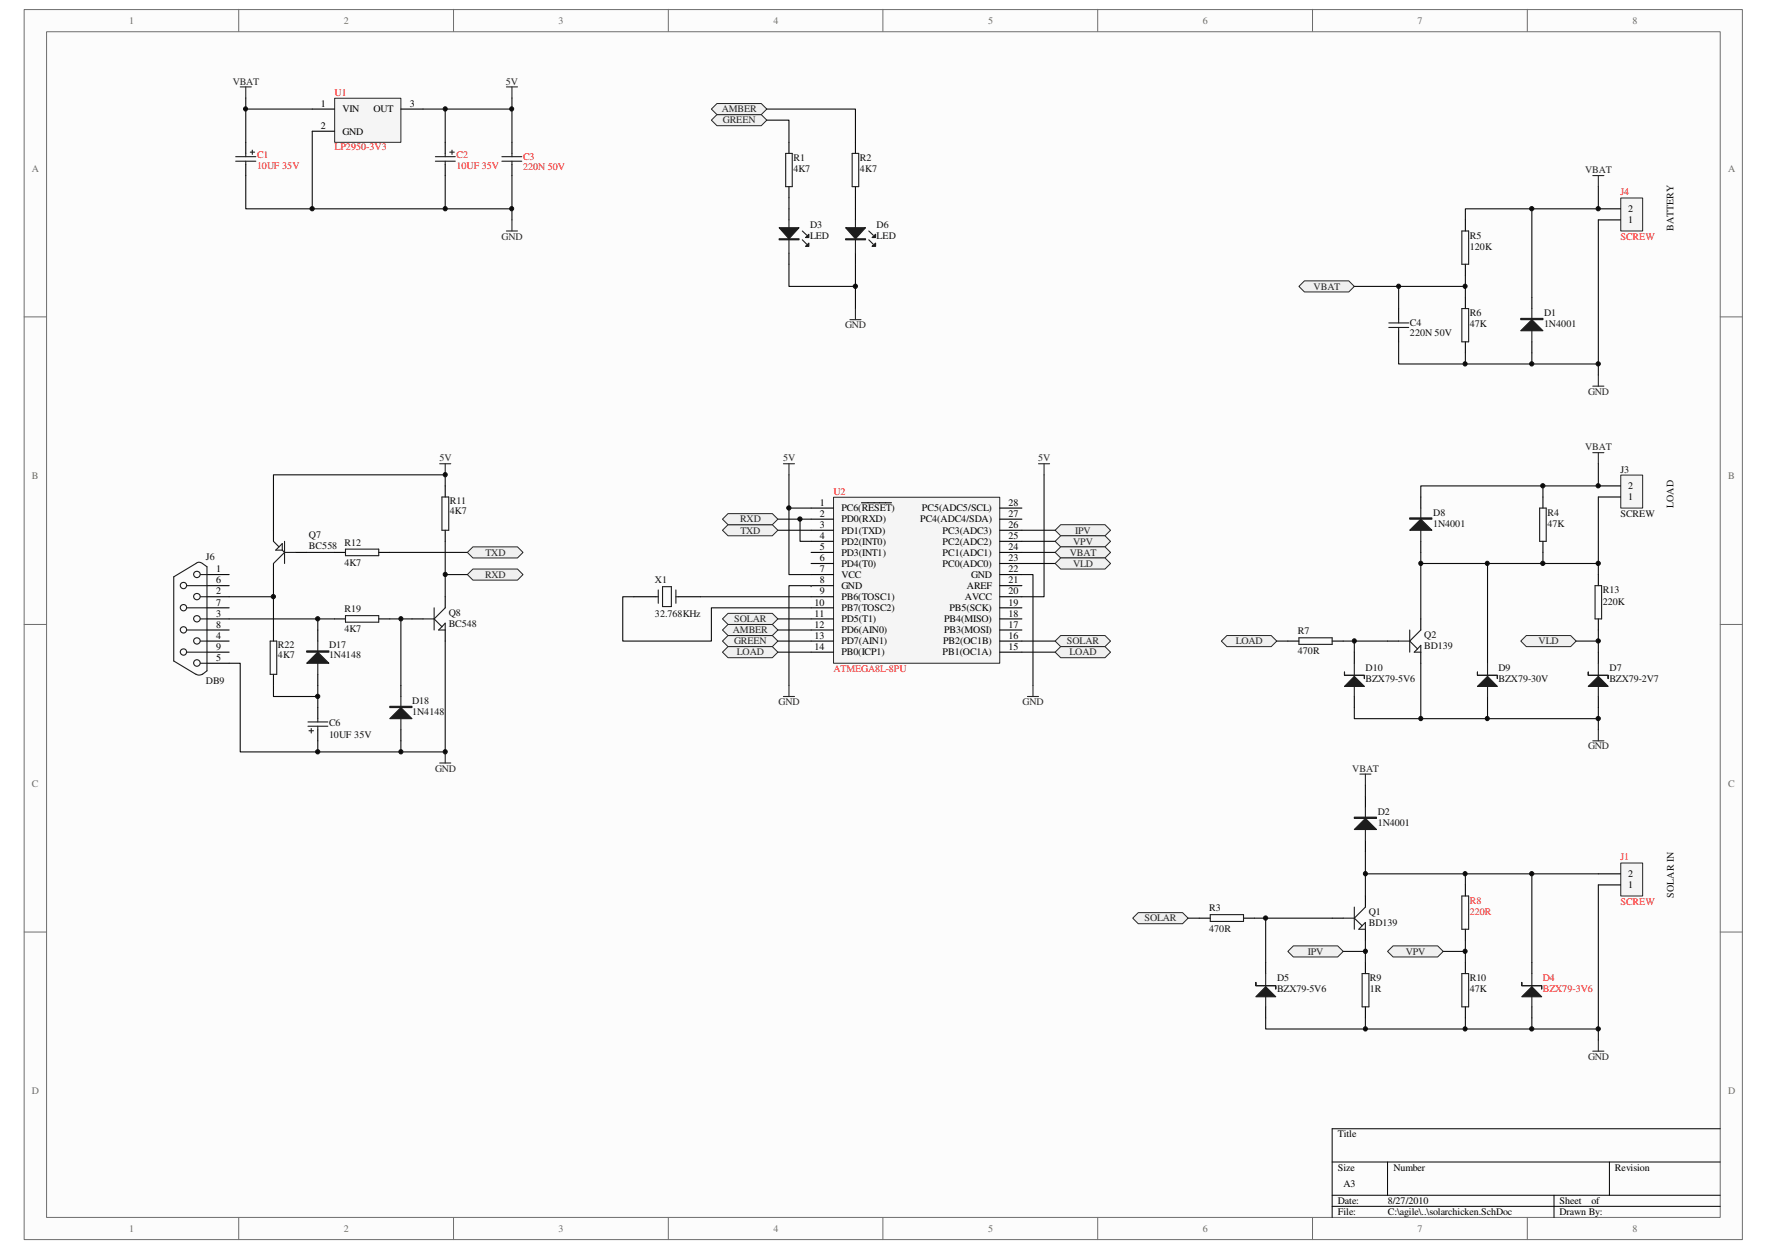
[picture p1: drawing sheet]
<svg xmlns="http://www.w3.org/2000/svg" width="297mm" height="210mm" viewBox="0 0 297 210" stroke-linecap="round" stroke-linejoin="round" font-family="sans-serif">
<path d="M4.1 1.7h288.8v206.6h-288.8z" fill="#fcfcfc"/>
<path d="M4.1 1.6h288.8v206.7h-288.8z" fill="none" stroke="#6e6e6e" stroke-width=".17"/>
<path d="M7.9 5.4h281.3v199.2h-281.3z" fill="#fcfcfc"/>
<g fill="none" stroke="#6e6e6e" stroke-width=".17">
<path d="M7.8 5.3h281.4v199.3h-281.4zM40.1 1.6v3.7M76.2 1.6v3.7M112.3 1.6v3.7M148.4 1.6v3.7M184.5 1.6v3.7M220.6 1.6v3.7M256.7 1.6v3.7M4.1 53.3h3.7M289.2 53.3h3.7M4.1 104.9h3.7M289.2 104.9h3.7"/>
<path d="M4.1 156.6h3.7M289.2 156.6h3.7M40.1 204.6v3.7M76.2 204.6v3.7M112.3 204.6v3.7M148.4 204.6v3.7M184.5 204.6v3.7M220.6 204.6v3.7M256.7 204.6v3.7"/>
</g>
<path d="M223.9 195.3h65.3M233.3 195.3v5.6M270.5 195.3v5.6M289.2 189.7h-65.3v14.9M223.9 200.9h65.3M223.9 202.7h65.3M261.2 200.9v3.7" fill="none" stroke="#000" stroke-width=".17"/>
<path d="M272.5 145.1h3.6v5.5h-3.6z" fill="#f5f5f5"/>
<path d="M272.5 145h3.6v5.6h-3.6z" fill="none" stroke="#262626" stroke-width=".17"/>
<path d="M268.7 148.7h3.7M268.7 146.9h3.7" fill="none" stroke="#000" stroke-width=".19"/>
<path d="M52.5 18.3h-11.2v5.6" fill="none" stroke="#0e0e0e" stroke-width=".19"/>
<path d="M85.1 14.6h1.9M86.1 14.6v1.9" fill="none" stroke="#262626" stroke-width=".19"/>
<path d="M56.3 16.6h11.1v7.3h-11.1z" fill="#f5f5f5"/>
<path d="M56.3 16.5h11.1v7.4h-11.1z" fill="none" stroke="#262626" stroke-width=".17"/>
<path d="M52.5 18.3h3.7M67.4 18.3h3.7M52.5 22.1h3.7M86.1 23.9v1.9M86.1 27.6v1.9M106.5 100.3h3.8M114 100.3h3.7" fill="none" stroke="#000" stroke-width=".19"/>
<path d="M84.4 27.1h3.3M84.4 26.3h3.3M86.1 25.8v.5M86.1 27.1v.5M110.7 99.1v2.3M111.4 98.6h1.5v3.3h-1.5zM113.6 99.1v2.3M110.3 100.3h.4M113.6 100.3h.4" fill="none" stroke="#1c1c1c" stroke-width=".19"/>
<path d="M140.2 83.6h27.9v27.9h-27.9z" fill="#f5f5f5"/>
<path d="M140.1 83.6h28v27.9h-28z" fill="none" stroke="#262626" stroke-width=".17"/>
<g fill="none" stroke="#000" stroke-width=".19">
<path d="M136.4 96.6h3.7M136.4 98.4h3.7M136.4 94.7h3.7M136.4 92.8h3.7M136.4 85.4h3.7M136.4 91h3.7M136.4 89.1h3.7M136.4 87.2h3.7M144.8 84.5h5.1M168.1 96.6h3.7M168.1 98.4h3.7M168.1 94.7h3.7"/>
<path d="M168.1 92.8h3.7M168.1 85.4h3.7M168.1 91h3.7M168.1 89.1h3.7M168.1 87.2h3.7M136.4 102.1h3.7M136.4 109.6h3.7M136.4 107.7h3.7M136.4 105.9h3.7M136.4 104h3.7M136.4 100.3h3.7M168.1 102.1h3.7"/>
<path d="M168.1 109.6h3.7M168.1 107.7h3.7M168.1 105.9h3.7M168.1 104h3.7M168.1 100.3h3.7M229.5 133.8v1.9M229.5 141.3v1.8"/>
</g>
<g fill="none" stroke="#0e0e0e" stroke-width=".19">
<path d="M71.1 18.3h15v5.6M74.8 18.3v5.6M41.3 29.5v5.6h44.8v-5.6M52.5 22.1v13M74.8 29.5v5.6M132.6 79.8v16.8h3.8M175.5 79.8v20.5h-3.7M130.8 89.1h5.6M130.8 87.2h5.6M136.4 98.4h-3.8v16.8M171.8 96.6h1.8v18.6M171.8 94.7h5.6"/>
<path d="M171.8 92.8h5.6M117.7 100.3h18.7M171.8 107.7h5.6M171.8 109.6h5.6"/>
</g>
<path d="M85.1 38.8h1.9M86.1 37v1.8M174.6 77.9h1.8M175.5 77.9v1.9M131.7 117.1h1.9M132.6 115.2v1.9M172.7 117.1h1.9M173.6 115.2v1.9M228.6 130.1h1.9M229.5 130.1v1.9" fill="none" stroke="#262626" stroke-width=".19"/>
<path d="M136.4 98.4h.1" fill="none" stroke="#4c4c4c" stroke-width=".17"/>
<path d="M229.5 135.7v5.6" fill="none" stroke="#1c1c1c" stroke-width=".19"/>
<path d="M227.7 137.3h3.7v.2h-3.7z" fill-rule="evenodd" fill="#1c1c1c" stroke="#1c1c1c" stroke-width=".19"/>
<path d="M229.5 137.5l1.9 1.9h-3.7z" fill="#1c1c1c"/>
<path d="M229.5 137.5l1.9 1.9h-3.7zM203.5 153.7h5.5v1.2h-5.5z" fill="none" stroke="#1c1c1c" stroke-width=".19"/>
<path d="M201.6 154.3h1.9M209 154.3h1.9" fill="none" stroke="#000" stroke-width=".19"/>
<path d="M190.4 154.3l.9-.9h7.5l.9 .9-.9 .9h-7.5z" fill-rule="evenodd" fill="#f0f0f0"/>
<path d="M190.4 154.3l.9-.9h7.5l.9 .9-.9 .9h-7.5z" fill="none" stroke="#262626" stroke-width=".17"/>
<path d="M199.7 154.3h1.9" fill="none" stroke="#0e0e0e" stroke-width=".19"/>
<path d="M177.4 107.7l.9-.9h7.5l.9 .9-.9 1h-7.5z" fill-rule="evenodd" fill="#f0f0f0"/>
<path d="M177.4 107.7l.9-.9h7.5l.9 .9-.9 1h-7.5z" fill="none" stroke="#262626" stroke-width=".17"/>
<path d="M272.5 33.3h3.6v5.5h-3.6z" fill="#f5f5f5"/>
<path d="M272.5 33.3h3.6v5.5h-3.6z" fill="none" stroke="#262626" stroke-width=".17"/>
<path d="M268.7 37h3.7M268.7 35.1h3.7M212.8 161.8v1.8M212.8 169.2v1.9" fill="none" stroke="#000" stroke-width=".19"/>
<path d="M212.8 163.6v5.6" fill="none" stroke="#1c1c1c" stroke-width=".19"/>
<path d="M211.1 165.1v.5h3.4v.6v-.6h-3.4z" fill-rule="evenodd" fill="#1c1c1c"/>
<path d="M211.1 165.1v.5h3.4v.6v-.6h-3.4z" fill="none" stroke="#1c1c1c" stroke-width=".19"/>
<path d="M212.8 165.8l1.7 1.7h-3.4z" fill="#1c1c1c"/>
<path d="M58.1 92.3h5.6v1.1h-5.6zM74.3 83.5h1.1v5.6h-1.1zM45.4 107.7h1.1v5.6h-1.1zM58.1 103.5h5.6v1.1h-5.6zM212.8 165.8l1.7 1.7h-3.4z" fill="none" stroke="#1c1c1c" stroke-width=".19"/>
<path d="M73.9 77.9h1.9M74.8 77.9v1.9M73.9 128.2h1.9M74.8 126.4v1.8M267.8 176.7h1.8M268.7 174.8v1.9" fill="none" stroke="#262626" stroke-width=".19"/>
<path d="M56.2 92.8h1.9M63.7 92.8h1.8M74.8 81.7v1.8M74.8 89.1v1.9M46 105.9v1.8M46 113.3v1.9M56.2 104h1.9M63.7 104h1.8" fill="none" stroke="#000" stroke-width=".19"/>
<path d="M46 96.6v9.3M65.5 92.8h13.1M74.8 91v9.3M38.5 100.3h7.5" fill="none" stroke="#0e0e0e" stroke-width=".19"/>
<path d="M79.5 91.9h7.5l.9 .9-.9 1h-7.5l-.9-1z" fill-rule="evenodd" fill="#f0f0f0"/>
<path d="M79.5 91.9h7.5l.9 .9-.9 1h-7.5l-.9-1z" fill="none" stroke="#262626" stroke-width=".17"/>
<path d="M79.5 95.6h7.5l.9 1-.9 .9h-7.5l-.9-.9z" fill-rule="evenodd" fill="#f0f0f0"/>
<path d="M79.5 95.6h7.5l.9 1-.9 .9h-7.5l-.9-.9z" fill="none" stroke="#262626" stroke-width=".17"/>
<path d="M74.8 96.6h3.8M53.4 104v1.9M67.4 104v11.2M53.4 124.5v1.9M67.4 124.5v1.9" fill="none" stroke="#0e0e0e" stroke-width=".19"/>
<path d="M67.4 115.2v1.9M67.4 122.6v1.9" fill="none" stroke="#000" stroke-width=".19"/>
<path d="M67.4 117.1v5.5" fill="none" stroke="#1c1c1c" stroke-width=".19"/>
<path d="M65.5 118.7h3.8v.2h-3.8z" fill-rule="evenodd" fill="#1c1c1c" stroke="#1c1c1c" stroke-width=".19"/>
<path d="M67.4 118.9l1.9 1.9h-3.8z" fill="#1c1c1c"/>
<g fill="none" stroke="#1c1c1c" stroke-width=".19">
<path d="M31.4 98.4h3.4M33.7 96.6h1.1M31.4 109.6h3.4M31.4 105.9h3.4M31.4 102.1h3.4M32.9 113.3l-3.7-2.2v-14.2l3.9-2.3 .3-.1a2.14 2.14 0 0 1 1.4 .7v17.5l-.8 .6M32.9 113.3l.5 .2 .6-.2M33.7 111.5h1.1M33.7 107.7h1.1M33.7 104h1.1M33.7 100.3h1.1M67.4 118.9l1.9 1.9h-3.8z"/>
<circle cx="30.8" cy="98.4" r=".53"/>
<circle cx="33.1" cy="96.5" r=".54"/>
<circle cx="30.8" cy="105.8" r=".53"/>
<circle cx="30.8" cy="102.1" r=".53"/>
<circle cx="30.8" cy="109.6" r=".53"/>
<circle cx="33.1" cy="111.4" r=".55"/>
<circle cx="33.1" cy="100.3" r=".54"/>
<circle cx="33.1" cy="107.7" r=".54"/>
<circle cx="33.1" cy="104" r=".54"/>
</g>
<path d="M34.8 96.6h3.7M34.8 98.4h3.7M34.8 100.3h3.7M34.8 102.1h3.7M34.8 104h3.7M34.8 105.9h3.7M34.8 107.7h3.7M34.8 109.6h3.7M34.8 111.5h3.7" fill="none" stroke="#000" stroke-width=".19"/>
<path d="M74.8 81.7v-1.9h-28.8v9.3M46 115.2v1.9h7.4M53.4 115.2v3.7M65.5 104h3.8M74.8 107.7v18.7h-34.4v-14.9h-1.9" fill="none" stroke="#0e0e0e" stroke-width=".19"/>
<path d="M122.4 88.2h7.4l1 .9-1 .9h-7.4l-.9-.9z" fill-rule="evenodd" fill="#f0f0f0"/>
<path d="M122.4 88.2h7.4l1 .9-1 .9h-7.4l-.9-.9z" fill="none" stroke="#262626" stroke-width=".17"/>
<path d="M122.4 86.3h7.4l1 .9-1 1h-7.4l-.9-1z" fill-rule="evenodd" fill="#f0f0f0"/>
<path d="M122.4 86.3h7.4l1 .9-1 1h-7.4l-.9-1z" fill="none" stroke="#262626" stroke-width=".17"/>
<g fill="none" stroke="#000" stroke-width=".19">
<path d="M41.3 23.9v1.9M41.3 27.6v1.9M74.8 23.9v1.9M74.8 27.6v1.9M46 89.1v1.9M46 94.7v1.9M49.7 92.8h1.9M69.3 104h1.8M74.8 100.3v1.8M74.8 105.9v1.8M223.9 154.3h1.9M229.5 150.6v1.8"/>
<path d="M229.5 156.2v1.8"/>
</g>
<g fill="none" stroke="#1c1c1c" stroke-width=".19">
<path d="M39.6 27.1h3.4M39.6 26.3h3.4M41.3 25.8v.5M41.3 27.1v.5M42.1 25.6h.7M42.4 25.2v.7M73.2 27.1h3.3M73.2 26.3h3.3M74.8 25.8v.5M74.8 27.1v.5M75.6 25.6h.8M76 25.2v.7"/>
<path d="M46 91l.9 .9M47.5 91.4v1.1h-1.1zM47.5 92.5l.3 .3M47.8 91v3.7M47.8 92.8l-1.8 1.9M47.8 92.8h1.9M71.1 104h1.9M73 104l1.3 1.3M73 102.1v3.8M74.8 104.7v1.2h-1.1zM74.8 102.1l-1.8 1.9M225.8 154.3h1.9"/>
<path d="M227.7 154.3l1.3 1.3M227.7 152.4v3.8M229 155.6l.5-.6v1.2h-1.1zM229.5 152.4l-1.8 1.9"/>
</g>
<path d="M51.6 92.8h4.6M38.5 104h17.7" fill="none" stroke="#0e0e0e" stroke-width=".19"/>
<path d="M272.5 79.9h3.6v5.5h-3.6z" fill="#f5f5f5"/>
<path d="M272.5 79.8h3.6v5.6h-3.6z" fill="none" stroke="#262626" stroke-width=".17"/>
<path d="M238.8 83.5v1.9M238.8 91v1.8M268.7 83.5h3.7M268.7 81.7h3.7" fill="none" stroke="#000" stroke-width=".19"/>
<path d="M267.8 76.1h1.8M268.7 76.1v1.8" fill="none" stroke="#262626" stroke-width=".19"/>
<path d="M238.8 85.4v5.6" fill="none" stroke="#1c1c1c" stroke-width=".19"/>
<path d="M237 87h3.7v.2h-3.7z" fill-rule="evenodd" fill="#1c1c1c" stroke="#1c1c1c" stroke-width=".19"/>
<path d="M238.8 87.2l1.9 1.9h-3.7z" fill="#1c1c1c"/>
<path d="M238.8 87.2l1.9 1.9h-3.7zM218.4 107.2h5.5v1.1h-5.5z" fill="none" stroke="#1c1c1c" stroke-width=".19"/>
<path d="M216.5 107.7h1.9M223.9 107.7h1.9" fill="none" stroke="#000" stroke-width=".19"/>
<path d="M267.8 124.5h1.8M268.7 122.6v1.9" fill="none" stroke="#262626" stroke-width=".19"/>
<path d="M205.3 107.7l.9-.9h7.5l.9 .9-.9 1h-7.5z" fill-rule="evenodd" fill="#f0f0f0"/>
<path d="M205.3 107.7l.9-.9h7.5l.9 .9-.9 1h-7.5z" fill="none" stroke="#262626" stroke-width=".17"/>
<path d="M214.6 107.7h1.9" fill="none" stroke="#0e0e0e" stroke-width=".19"/>
<path d="M227.7 109.6v1.9M227.7 117.1v1.8" fill="none" stroke="#000" stroke-width=".19"/>
<path d="M227.7 111.5v5.6" fill="none" stroke="#1c1c1c" stroke-width=".19"/>
<path d="M226 112.9v.6h3.4v.5v-.5h-3.4z" fill-rule="evenodd" fill="#1c1c1c"/>
<path d="M226 112.9v.6h3.4v.5v-.5h-3.4z" fill="none" stroke="#1c1c1c" stroke-width=".19"/>
<path d="M227.7 113.7l1.7 1.7h-3.4z" fill="#1c1c1c"/>
<path d="M227.7 113.7l1.7 1.7h-3.4zM235.1 107.7h1.9M237 107.7l1.3 1.4M237 105.9v3.7M238.8 105.9l-1.8 1.8M238.8 108.5v1.1h-1.1z" fill="none" stroke="#1c1c1c" stroke-width=".19"/>
<path d="M227.7 107.7v1.9" fill="none" stroke="#0e0e0e" stroke-width=".19"/>
<path d="M233.3 107.7h1.8M238.8 104v1.9M238.8 109.6v1.9" fill="none" stroke="#000" stroke-width=".19"/>
<path d="M177.4 109.6l.9-.9h7.5l.9 .9-.9 .9h-7.5z" fill-rule="evenodd" fill="#f0f0f0"/>
<path d="M177.4 109.6l.9-.9h7.5l.9 .9-.9 .9h-7.5z" fill="none" stroke="#262626" stroke-width=".17"/>
<path d="M53.4 105.9v1.8M53.4 113.3v1.9M53.4 118.9v1.9M53.4 122.6v1.9" fill="none" stroke="#000" stroke-width=".19"/>
<path d="M53.4 107.7v5.6M51.8 121.3h3.3M51.8 122h3.3M51.9 122.8h.8M52.3 122.4v.8M53.4 120.8v.5M53.4 122v.6" fill="none" stroke="#1c1c1c" stroke-width=".19"/>
<path d="M86.1 16.5v1.8M86.1 35.1v1.9" fill="none" stroke="#0e0e0e" stroke-width=".19"/>
<path d="M51.6 109.4h3.7v.2h-3.7z" fill-rule="evenodd" fill="#1c1c1c" stroke="#1c1c1c" stroke-width=".19"/>
<path d="M51.6 111.5l1.8-1.9 1.9 1.9z" fill="#1c1c1c"/>
<path d="M51.6 111.5l1.8-1.9 1.9 1.9zM250.1 111.5v5.6" fill="none" stroke="#1c1c1c" stroke-width=".19"/>
<path d="M134.5 87.2v3.8h1.9" fill="none" stroke="#0e0e0e" stroke-width=".19"/>
<path d="M40.4 14.6h1.8M41.3 14.6v1.9M131.7 77.9h1.9M132.6 77.9v1.9" fill="none" stroke="#262626" stroke-width=".19"/>
<path d="M250.1 109.6v1.9M250.1 117.1v1.8" fill="none" stroke="#000" stroke-width=".19"/>
<path d="M248.4 112.9v.6h3.3v.5v-.5h-3.3z" fill-rule="evenodd" fill="#1c1c1c"/>
<path d="M248.4 112.9v.6h3.3v.5v-.5h-3.3z" fill="none" stroke="#1c1c1c" stroke-width=".19"/>
<path d="M248.4 115.4l1.7-1.7 1.6 1.7z" fill="#1c1c1c"/>
<path d="M248.4 115.4l1.7-1.7 1.6 1.7zM257.5 163.6v5.6" fill="none" stroke="#1c1c1c" stroke-width=".19"/>
<path d="M257.5 161.8v1.8M257.5 169.2v1.9" fill="none" stroke="#000" stroke-width=".19"/>
<path d="M255.8 165.1v.5h3.4v.6v-.6h-3.4z" fill-rule="evenodd" fill="#1c1c1c"/>
<path d="M255.8 165.1v.5h3.4v.6v-.6h-3.4z" fill="none" stroke="#1c1c1c" stroke-width=".19"/>
<path d="M257.5 165.8l1.7 1.7h-3.4z" fill="#1c1c1c"/>
<path d="M229 163.6h1.1v5.6h-1.1zM257.5 165.8l1.7 1.7h-3.4z" fill="none" stroke="#1c1c1c" stroke-width=".19"/>
<path d="M229.5 132v1.8" fill="none" stroke="#0e0e0e" stroke-width=".19"/>
<path d="M229.5 161.8v1.8M229.5 169.2v1.9" fill="none" stroke="#000" stroke-width=".19"/>
<path d="M216.5 159.9l.9-.9h7.5l.9 .9-.9 .9h-7.5z" fill-rule="evenodd" fill="#f0f0f0"/>
<path d="M216.5 159.9l.9-.9h7.5l.9 .9-.9 .9h-7.5z" fill="none" stroke="#262626" stroke-width=".17"/>
<path d="M210.9 154.3h13M212.8 154.3v7.5M225.8 159.9h3.7M229.5 158v3.8M229.5 171.1v1.8" fill="none" stroke="#0e0e0e" stroke-width=".19"/>
<path d="M178.3 88.2h7.5l.9 .9-.9 .9h-7.5l-.9-.9z" fill-rule="evenodd" fill="#f0f0f0"/>
<path d="M178.3 88.2h7.5l.9 .9-.9 .9h-7.5l-.9-.9z" fill="none" stroke="#262626" stroke-width=".17"/>
<path d="M233.3 159.9l.9-.9h7.5l.9 .9-.9 .9h-7.5z" fill-rule="evenodd" fill="#f0f0f0"/>
<path d="M233.3 159.9l.9-.9h7.5l.9 .9-.9 .9h-7.5z" fill="none" stroke="#262626" stroke-width=".17"/>
<path d="M229.5 143.1v3.8M242.6 159.9h3.7v1.9M246.3 148.7v-1.8h-16.8v3.7M246.3 158v1.9M246.3 146.9h11.2M268.7 146.9h-11.2v14.9M268.7 148.7v24.2h-55.9v-1.8M246.3 171.1v1.8M257.5 171.1v1.8M268.7 172.9v1.9" fill="none" stroke="#0e0e0e" stroke-width=".19"/>
<path d="M246.3 148.7v1.9M246.3 156.2v1.8M246.3 161.8v1.8M246.3 169.2v1.9" fill="none" stroke="#000" stroke-width=".19"/>
<path d="M245.7 150.6h1.2v5.6h-1.2zM245.7 163.6h1.2v5.6h-1.2z" fill="none" stroke="#1c1c1c" stroke-width=".19"/>
<path d="M255.6 107.7l1-.9h7.4l1 .9-1 1h-7.4z" fill-rule="evenodd" fill="#f0f0f0"/>
<path d="M255.6 107.7l1-.9h7.4l1 .9-1 1h-7.4z" fill="none" stroke="#262626" stroke-width=".17"/>
<path d="M267.8 29.5h1.8M268.7 29.5v1.9M267.8 64.9h1.8M268.7 63v1.9" fill="none" stroke="#262626" stroke-width=".19"/>
<path d="M218.4 48.1l.9-.9h7.4l1 .9-1 1h-7.4z" fill-rule="evenodd" fill="#f0f0f0"/>
<path d="M218.4 48.1l.9-.9h7.4l1 .9-1 1h-7.4z" fill="none" stroke="#262626" stroke-width=".17"/>
<path d="M246.3 37v1.8M246.3 44.4v1.9M246.3 50v1.9M246.3 57.4v1.9M257.5 50v1.9M257.5 57.4v1.9" fill="none" stroke="#000" stroke-width=".19"/>
<path d="M245.7 38.8h1.2v5.6h-1.2zM245.7 51.9h1.2v5.5h-1.2zM257.5 51.9v5.5" fill="none" stroke="#1c1c1c" stroke-width=".19"/>
<path d="M246.3 46.3v1.8" fill="none" stroke="#0e0e0e" stroke-width=".19"/>
<path d="M255.6 53.5h3.8v.2h-3.8z" fill-rule="evenodd" fill="#1c1c1c" stroke="#1c1c1c" stroke-width=".19"/>
<path d="M255.6 55.6l1.9-1.9 1.9 1.9z" fill="#1c1c1c"/>
<path d="M255.6 55.6l1.9-1.9 1.9 1.9z" fill="none" stroke="#1c1c1c" stroke-width=".19"/>
<path d="M268.7 31.4v3.7h-22.4v1.9M268.7 37v24.2h-22.4v-1.9M268.7 61.2v1.8" fill="none" stroke="#0e0e0e" stroke-width=".19"/>
<path d="M177.4 91l.9-1h7.5l.9 1-.9 .9h-7.5z" fill-rule="evenodd" fill="#f0f0f0"/>
<path d="M177.4 91l.9-1h7.5l.9 1-.9 .9h-7.5z" fill="none" stroke="#262626" stroke-width=".17"/>
<path d="M177.4 92.8l.9-.9h7.5l.9 .9-.9 1h-7.5z" fill-rule="evenodd" fill="#f0f0f0"/>
<path d="M177.4 92.8l.9-.9h7.5l.9 .9-.9 1h-7.5z" fill="none" stroke="#262626" stroke-width=".17"/>
<path d="M132.6 85.4h3.8M106.5 100.3h-1.8v7.4h14.9v-5.6h16.8" fill="none" stroke="#0e0e0e" stroke-width=".19"/>
<path d="M177.4 94.7l.9-.9h7.5l.9 .9-.9 .9h-7.5z" fill-rule="evenodd" fill="#f0f0f0"/>
<path d="M177.4 94.7l.9-.9h7.5l.9 .9-.9 .9h-7.5z" fill="none" stroke="#262626" stroke-width=".17"/>
<path d="M132.6 35.1v1.9M132.6 42.5v1.9M235.1 51.9v1.8M235.1 55.6v1.8" fill="none" stroke="#000" stroke-width=".19"/>
<path d="M132.6 37v5.5M134.9 38.8l.7 .7M134.9 40.3l.7 .8M233.5 55h3.3M233.5 54.3h3.3M235.1 53.7v.6M235.1 55v.6" fill="none" stroke="#1c1c1c" stroke-width=".19"/>
<path d="M41.3 16.5v1.8M227.7 48.1h18.6v1.9M235.1 57.4v3.8h11.2M235.1 48.1v3.8M171.8 91h5.6M171.8 89.1h5.6" fill="none" stroke="#0e0e0e" stroke-width=".19"/>
<path d="M131 38.3h3.3l-1.7 1.8z" fill="#1c1c1c"/>
<path d="M131 38.3h3.3l-1.7 1.8z" fill="none" stroke="#1c1c1c" stroke-width=".19"/>
<path d="M131 40.1h3.3v.2h-3.3z" fill-rule="evenodd" fill="#1c1c1c" stroke="#1c1c1c" stroke-width=".19"/>
<path d="M135.4 41.4l.6-.5v.5z" fill="#1c1c1c"/>
<path d="M135.4 41.4l.6-.5v.5z" fill="none" stroke="#1c1c1c" stroke-width=".19"/>
<path d="M136 39.4v.5h-.6z" fill="#1c1c1c"/>
<path d="M136 39.4v.5h-.6zM143.8 37v5.5M146 38.8l.8 .7M146 40.3l.8 .8" fill="none" stroke="#1c1c1c" stroke-width=".19"/>
<path d="M143.8 35.1v1.9M143.8 42.5v1.9" fill="none" stroke="#000" stroke-width=".19"/>
<path d="M142.2 38.3h3.3l-1.7 1.8z" fill="#1c1c1c"/>
<path d="M142.2 38.3h3.3l-1.7 1.8z" fill="none" stroke="#1c1c1c" stroke-width=".19"/>
<path d="M142.2 40.1h3.3v.2h-3.3z" fill-rule="evenodd" fill="#1c1c1c" stroke="#1c1c1c" stroke-width=".19"/>
<path d="M146.6 41.4l.6-.5v.5z" fill="#1c1c1c"/>
<path d="M146.6 41.4l.6-.5v.5z" fill="none" stroke="#1c1c1c" stroke-width=".19"/>
<path d="M146.6 39.9l.6-.5v.5z" fill="#1c1c1c"/>
<path d="M132.1 25.8h1.1v5.6h-1.1zM143.3 25.8h1.1v5.6h-1.1zM146.6 39.9l.6-.5v.5z" fill="none" stroke="#1c1c1c" stroke-width=".19"/>
<path d="M132.6 23.9v1.9M132.6 31.4v1.8M143.8 23.9v1.9M143.8 31.4v1.8" fill="none" stroke="#000" stroke-width=".19"/>
<path d="M121.5 107.7l.9-.9h7.4l1 .9-1 1h-7.4z" fill-rule="evenodd" fill="#f0f0f0"/>
<path d="M121.5 107.7l.9-.9h7.4l1 .9-1 1h-7.4z" fill="none" stroke="#262626" stroke-width=".17"/>
<path d="M122.4 104.9h7.4l1 1-1 .9h-7.4l-.9-.9z" fill-rule="evenodd" fill="#f0f0f0"/>
<path d="M122.4 104.9h7.4l1 1-1 .9h-7.4l-.9-.9z" fill="none" stroke="#262626" stroke-width=".17"/>
<path d="M119.6 20.2l.9-.9h7.5l.9 .9-.9 .9h-7.5z" fill-rule="evenodd" fill="#f0f0f0"/>
<path d="M119.6 20.2l.9-.9h7.5l.9 .9-.9 .9h-7.5z" fill="none" stroke="#262626" stroke-width=".17"/>
<path d="M120.5 17.4h7.5l.9 .9-.9 1h-7.5l-.9-1z" fill-rule="evenodd" fill="#f0f0f0"/>
<path d="M120.5 17.4h7.5l.9 .9-.9 1h-7.5l-.9-1z" fill="none" stroke="#262626" stroke-width=".17"/>
<g fill="none" stroke="#0e0e0e" stroke-width=".19">
<path d="M128.9 18.3h14.9v5.6M128.9 20.2h3.7v3.7M132.6 33.2v1.9M143.8 33.2v1.9M257.5 35.1v14.9M132.6 44.4v3.7h11.2v-3.7M143.8 48.1v3.8M257.5 59.3v1.9M268.7 77.9v3.8h-29.9v1.8M238.8 94.7v9.3M250.1 94.7v14.9M259.4 81.7v1.8"/>
<path d="M259.4 92.8v1.9M268.7 83.5v11.2h-29.9v-1.9M268.7 94.7v1.9M130.8 105.9h5.6M130.8 107.7h5.6M225.8 107.7h7.5M227.7 118.9v1.9h41M238.8 111.5v9.3M250.1 118.9v1.9M265 107.7h3.7M268.7 105.9v3.7M268.7 118.9v3.7"/>
</g>
<path d="M142.9 53.7h1.8M143.8 51.9v1.8" fill="none" stroke="#262626" stroke-width=".19"/>
<path d="M259.4 83.5v1.9M259.4 91v1.8M268.7 96.6v1.8M268.7 104v1.9M268.7 109.6v1.9M268.7 117.1v1.8" fill="none" stroke="#000" stroke-width=".19"/>
<path d="M258.8 85.4h1.1v5.6h-1.1zM268.1 98.4h1.1v5.6h-1.1zM268.7 111.5v5.6" fill="none" stroke="#1c1c1c" stroke-width=".19"/>
<path d="M267 112.9v.6h3.3v.5v-.5h-3.3z" fill-rule="evenodd" fill="#1c1c1c"/>
<path d="M267 112.9v.6h3.3v.5v-.5h-3.3z" fill="none" stroke="#1c1c1c" stroke-width=".19"/>
<path d="M267 115.4l1.7-1.7 1.6 1.7z" fill="#1c1c1c"/>
<path d="M267 115.4l1.7-1.7 1.6 1.7z" fill="none" stroke="#1c1c1c" stroke-width=".19"/>
<path d="M122.4 103.1h7.4l1 .9-1 .9h-7.4l-.9-.9z" fill-rule="evenodd" fill="#f0f0f0"/>
<path d="M122.4 103.1h7.4l1 .9-1 .9h-7.4l-.9-.9z" fill="none" stroke="#262626" stroke-width=".17"/>
<path d="M130.8 104h5.6" fill="none" stroke="#0e0e0e" stroke-width=".19"/>
<path d="M122.4 108.7h7.4l1 .9-1 .9h-7.4l-.9-.9z" fill-rule="evenodd" fill="#f0f0f0"/>
<path d="M122.4 108.7h7.4l1 .9-1 .9h-7.4l-.9-.9z" fill="none" stroke="#262626" stroke-width=".17"/>
<path d="M130.8 109.6h5.6" fill="none" stroke="#0e0e0e" stroke-width=".19"/>
<circle cx="41.3" cy="18.3" r=".35" fill="#0e0e0e"/>
<circle cx="41.3" cy="18.3" r=".35" fill="none" stroke="#0e0e0e" stroke-width=".17"/>
<circle cx="45.9" cy="100.3" r=".36" fill="#0e0e0e"/>
<circle cx="45.9" cy="100.3" r=".36" fill="none" stroke="#0e0e0e" stroke-width=".17"/>
<circle cx="52.5" cy="35.1" r=".36" fill="#0e0e0e"/>
<circle cx="52.5" cy="35.1" r=".36" fill="none" stroke="#0e0e0e" stroke-width=".17"/>
<circle cx="53.4" cy="126.3" r=".36" fill="#0e0e0e"/>
<circle cx="53.4" cy="126.3" r=".36" fill="none" stroke="#0e0e0e" stroke-width=".17"/>
<circle cx="53.4" cy="117" r=".36" fill="#0e0e0e"/>
<circle cx="53.4" cy="117" r=".36" fill="none" stroke="#0e0e0e" stroke-width=".17"/>
<circle cx="53.4" cy="104" r=".36" fill="#0e0e0e"/>
<circle cx="53.4" cy="104" r=".36" fill="none" stroke="#0e0e0e" stroke-width=".17"/>
<circle cx="67.4" cy="126.3" r=".35" fill="#0e0e0e"/>
<circle cx="67.4" cy="126.3" r=".35" fill="none" stroke="#0e0e0e" stroke-width=".17"/>
<circle cx="67.4" cy="104" r=".35" fill="#0e0e0e"/>
<circle cx="67.4" cy="104" r=".35" fill="none" stroke="#0e0e0e" stroke-width=".17"/>
<circle cx="74.8" cy="126.3" r=".35" fill="#0e0e0e"/>
<circle cx="74.8" cy="126.3" r=".35" fill="none" stroke="#0e0e0e" stroke-width=".17"/>
<circle cx="74.8" cy="96.5" r=".35" fill="#0e0e0e"/>
<circle cx="74.8" cy="96.5" r=".35" fill="none" stroke="#0e0e0e" stroke-width=".17"/>
<circle cx="74.8" cy="79.8" r=".35" fill="#0e0e0e"/>
<circle cx="74.8" cy="79.8" r=".35" fill="none" stroke="#0e0e0e" stroke-width=".17"/>
<circle cx="74.8" cy="35.1" r=".35" fill="#0e0e0e"/>
<circle cx="74.8" cy="35.1" r=".35" fill="none" stroke="#0e0e0e" stroke-width=".17"/>
<circle cx="74.8" cy="18.3" r=".35" fill="#0e0e0e"/>
<circle cx="74.8" cy="18.3" r=".35" fill="none" stroke="#0e0e0e" stroke-width=".17"/>
<circle cx="86" cy="35.1" r=".35" fill="#0e0e0e"/>
<circle cx="86" cy="35.1" r=".35" fill="none" stroke="#0e0e0e" stroke-width=".17"/>
<circle cx="86" cy="18.3" r=".35" fill="#0e0e0e"/>
<circle cx="86" cy="18.3" r=".35" fill="none" stroke="#0e0e0e" stroke-width=".17"/>
<circle cx="132.6" cy="85.4" r=".36" fill="#0e0e0e"/>
<circle cx="132.6" cy="85.4" r=".36" fill="none" stroke="#0e0e0e" stroke-width=".17"/>
<circle cx="134.5" cy="87.2" r=".36" fill="#0e0e0e"/>
<circle cx="134.5" cy="87.2" r=".36" fill="none" stroke="#0e0e0e" stroke-width=".17"/>
<circle cx="143.8" cy="48.1" r=".36" fill="#0e0e0e"/>
<circle cx="143.8" cy="48.1" r=".36" fill="none" stroke="#0e0e0e" stroke-width=".17"/>
<circle cx="212.7" cy="154.3" r=".36" fill="#0e0e0e"/>
<circle cx="212.7" cy="154.3" r=".36" fill="none" stroke="#0e0e0e" stroke-width=".17"/>
<circle cx="227.7" cy="107.7" r=".35" fill="#0e0e0e"/>
<circle cx="227.7" cy="107.7" r=".35" fill="none" stroke="#0e0e0e" stroke-width=".17"/>
<circle cx="229.5" cy="172.9" r=".35" fill="#0e0e0e"/>
<circle cx="229.5" cy="172.9" r=".35" fill="none" stroke="#0e0e0e" stroke-width=".17"/>
<circle cx="229.5" cy="159.9" r=".35" fill="#0e0e0e"/>
<circle cx="229.5" cy="159.9" r=".35" fill="none" stroke="#0e0e0e" stroke-width=".17"/>
<circle cx="229.5" cy="146.8" r=".35" fill="#0e0e0e"/>
<circle cx="229.5" cy="146.8" r=".35" fill="none" stroke="#0e0e0e" stroke-width=".17"/>
<circle cx="235.1" cy="48.1" r=".35" fill="#0e0e0e"/>
<circle cx="235.1" cy="48.1" r=".35" fill="none" stroke="#0e0e0e" stroke-width=".17"/>
<circle cx="238.8" cy="120.8" r=".35" fill="#0e0e0e"/>
<circle cx="238.8" cy="120.8" r=".35" fill="none" stroke="#0e0e0e" stroke-width=".17"/>
<circle cx="238.8" cy="94.7" r=".35" fill="#0e0e0e"/>
<circle cx="238.8" cy="94.7" r=".35" fill="none" stroke="#0e0e0e" stroke-width=".17"/>
<circle cx="246.3" cy="172.9" r=".35" fill="#0e0e0e"/>
<circle cx="246.3" cy="172.9" r=".35" fill="none" stroke="#0e0e0e" stroke-width=".17"/>
<circle cx="246.3" cy="159.9" r=".35" fill="#0e0e0e"/>
<circle cx="246.3" cy="159.9" r=".35" fill="none" stroke="#0e0e0e" stroke-width=".17"/>
<circle cx="246.3" cy="146.8" r=".35" fill="#0e0e0e"/>
<circle cx="246.3" cy="146.8" r=".35" fill="none" stroke="#0e0e0e" stroke-width=".17"/>
<circle cx="246.3" cy="61.1" r=".35" fill="#0e0e0e"/>
<circle cx="246.3" cy="61.1" r=".35" fill="none" stroke="#0e0e0e" stroke-width=".17"/>
<circle cx="246.3" cy="48.1" r=".35" fill="#0e0e0e"/>
<circle cx="246.3" cy="48.1" r=".35" fill="none" stroke="#0e0e0e" stroke-width=".17"/>
<circle cx="250" cy="120.8" r=".35" fill="#0e0e0e"/>
<circle cx="250" cy="120.8" r=".35" fill="none" stroke="#0e0e0e" stroke-width=".17"/>
<circle cx="250" cy="94.7" r=".35" fill="#0e0e0e"/>
<circle cx="250" cy="94.7" r=".35" fill="none" stroke="#0e0e0e" stroke-width=".17"/>
<circle cx="257.5" cy="172.9" r=".36" fill="#0e0e0e"/>
<circle cx="257.5" cy="172.9" r=".36" fill="none" stroke="#0e0e0e" stroke-width=".17"/>
<circle cx="257.5" cy="146.8" r=".36" fill="#0e0e0e"/>
<circle cx="257.5" cy="146.8" r=".36" fill="none" stroke="#0e0e0e" stroke-width=".17"/>
<circle cx="257.5" cy="61.1" r=".36" fill="#0e0e0e"/>
<circle cx="257.5" cy="61.1" r=".36" fill="none" stroke="#0e0e0e" stroke-width=".17"/>
<circle cx="257.5" cy="35.1" r=".36" fill="#0e0e0e"/>
<circle cx="257.5" cy="35.1" r=".36" fill="none" stroke="#0e0e0e" stroke-width=".17"/>
<circle cx="259.4" cy="94.7" r=".36" fill="#0e0e0e"/>
<circle cx="259.4" cy="94.7" r=".36" fill="none" stroke="#0e0e0e" stroke-width=".17"/>
<circle cx="259.4" cy="81.6" r=".36" fill="#0e0e0e"/>
<circle cx="259.4" cy="81.6" r=".36" fill="none" stroke="#0e0e0e" stroke-width=".17"/>
<circle cx="268.7" cy="172.9" r=".36" fill="#0e0e0e"/>
<circle cx="268.7" cy="172.9" r=".36" fill="none" stroke="#0e0e0e" stroke-width=".17"/>
<circle cx="268.7" cy="120.8" r=".36" fill="#0e0e0e"/>
<circle cx="268.7" cy="120.8" r=".36" fill="none" stroke="#0e0e0e" stroke-width=".17"/>
<circle cx="268.7" cy="107.7" r=".36" fill="#0e0e0e"/>
<circle cx="268.7" cy="107.7" r=".36" fill="none" stroke="#0e0e0e" stroke-width=".17"/>
<circle cx="268.7" cy="94.7" r=".36" fill="#0e0e0e"/>
<circle cx="268.7" cy="94.7" r=".36" fill="none" stroke="#0e0e0e" stroke-width=".17"/>
<circle cx="268.7" cy="81.6" r=".36" fill="#0e0e0e"/>
<circle cx="268.7" cy="81.6" r=".36" fill="none" stroke="#0e0e0e" stroke-width=".17"/>
<circle cx="268.7" cy="61.1" r=".36" fill="#0e0e0e"/>
<circle cx="268.7" cy="61.1" r=".36" fill="none" stroke="#0e0e0e" stroke-width=".17"/>
<circle cx="268.7" cy="35.1" r=".36" fill="#0e0e0e"/>
<circle cx="268.7" cy="35.1" r=".36" fill="none" stroke="#0e0e0e" stroke-width=".17"/>
<g font-size="1.7" fill="#706f64">
<text x="21.7" y="4">1</text>
<text x="57.8" y="4">2</text>
<text x="93.9" y="4">3</text>
<text x="130" y="4">4</text>
<text x="166.1" y="4">5</text>
<text x="202.2" y="4">6</text>
<text x="238.3" y="4">7</text>
<text x="274.4" y="4">8</text>
<text x="5.3" y="28.9">A</text>
<text x="290.5" y="28.9">A</text>
<text x="5.4" y="80.6">B</text>
<text x="290.5" y="80.6">B</text>
<text x="5.4" y="132.2">C</text>
<text x="290.5" y="132.2">C</text>
<text x="5.3" y="183.9">D</text>
<text x="290.5" y="183.9">D</text>
<text x="21.7" y="207">1</text>
<text x="57.8" y="207">2</text>
<text x="93.9" y="207">3</text>
<text x="130" y="207">4</text>
<text x="166.1" y="207">5</text>
<text x="202.2" y="207">6</text>
<text x="238.3" y="207">7</text>
<text x="274.4" y="207">8</text>
</g>
<g font-size="1.7" fill="#262626">
<text x="39.1" y="14.2">VBAT</text>
<text x="85" y="14.2">5V</text>
<text x="121.3" y="18.9">AMBER</text>
<text x="121.5" y="20.7">GREEN</text>
<text x="266.5" y="29.1">VBAT</text>
<text x="84.3" y="40.3">GND</text>
<text x="220.8" y="48.7">VBAT</text>
<text x="142.1" y="55.2">GND</text>
<text x="267" y="66.3">GND</text>
<text x="73.9" y="77.6">5V</text>
<text x="131.7" y="77.6">5V</text>
<text x="174.5" y="77.6">5V</text>
<text x="266.5" y="75.7">VBAT</text>
<text x="124.4" y="87.8">RXD</text>
<text x="124.5" y="89.7">TXD</text>
<text x="180.8" y="89.7">IPV</text>
<text x="81.6" y="93.4">TXD</text>
<text x="179.8" y="93.4">VBAT</text>
<text x="180.4" y="95.2">VLD</text>
<text x="180.4" y="91.5">VPV</text>
<text x="81.5" y="97.1">RXD</text>
<text x="123.2" y="106.4">AMBER</text>
<text x="123.4" y="104.6">SOLAR</text>
<text x="123.4" y="108.3">GREEN</text>
<text x="123.9" y="110.2">LOAD</text>
<text x="179.4" y="108.3">SOLAR</text>
<text x="179.8" y="110.2">LOAD</text>
<text x="207.7" y="108.3">LOAD</text>
<text x="258.7" y="108.3">VLD</text>
<text x="130.9" y="118.5">GND</text>
<text x="171.9" y="118.5">GND</text>
<text x="267" y="125.9">GND</text>
<text x="73.1" y="129.7">GND</text>
<text x="227.3" y="129.7">VBAT</text>
<text x="192.4" y="154.9">SOLAR</text>
<text x="219.9" y="160.4">IPV</text>
<text x="236.3" y="160.4">VPV</text>
<text x="267" y="178.1">GND</text>
</g>
<g font-size="1.7">
<text x="53.9" y="17.9">1</text>
<text x="68.9" y="17.9">3</text>
<text x="53.9" y="21.7">2</text>
<text x="57.6" y="18.9">VIN</text>
<text x="57.6" y="22.6">GND</text>
<text x="62.8" y="18.9">OUT</text>
<text x="273.7" y="35.6">2</text>
<text x="273.7" y="37.5">1</text>
<text x="273.7" y="82.2">2</text>
<text x="137.8" y="85">1</text>
<text x="137.8" y="86.9">2</text>
<text x="137.8" y="88.7">3</text>
<text x="141.4" y="85.9">PC6(RESET)</text>
<text x="141.4" y="87.8">PD0(RXD)</text>
<text x="141.4" y="89.7">PD1(TXD)</text>
<text x="154.7" y="87.8">PC4(ADC4/SDA)</text>
<text x="155" y="85.9">PC5(ADC5/SCL)</text>
<text x="158.5" y="89.7">PC3(ADC3)</text>
<text x="169.5" y="88.7">26</text>
<text x="169.5" y="86.9">27</text>
<text x="169.5" y="85">28</text>
<text x="273.7" y="84.1">1</text>
<text x="137.8" y="90.6">4</text>
<text x="137.8" y="94.3">6</text>
<text x="137.8" y="92.5">5</text>
<text x="141.4" y="91.5">PD2(INT0)</text>
<text x="141.4" y="95.2">PD4(T0)</text>
<text x="141.4" y="93.4">PD3(INT1)</text>
<text x="158.5" y="95.2">PC0(ADC0)</text>
<text x="158.5" y="93.4">PC1(ADC1)</text>
<text x="158.5" y="91.5">PC2(ADC2)</text>
<text x="169.5" y="94.3">23</text>
<text x="169.5" y="92.5">24</text>
<text x="169.5" y="90.6">25</text>
<text x="36.3" y="96.2">1</text>
<text x="36.3" y="98">6</text>
<text x="36.3" y="99.9">2</text>
<text x="36.3" y="101.8">7</text>
<text x="136.9" y="101.8">10</text>
<text x="137.8" y="96.2">7</text>
<text x="137.8" y="98">8</text>
<text x="137.8" y="99.9">9</text>
<text x="141.4" y="97.1">VCC</text>
<text x="141.4" y="99">GND</text>
<text x="141.4" y="100.8">PB6(TOSC1)</text>
<text x="162.2" y="100.8">AVCC</text>
<text x="162.5" y="99">AREF</text>
<text x="163.2" y="97.1">GND</text>
<text x="169.5" y="99.9">20</text>
<text x="169.5" y="98">21</text>
<text x="169.5" y="101.8">19</text>
<text x="169.5" y="96.2">22</text>
<text x="36.3" y="103.6">3</text>
<text x="36.3" y="105.5">8</text>
<text x="36.3" y="107.4">4</text>
<text x="136.9" y="107.4">13</text>
<text x="136.9" y="103.6">11</text>
<text x="136.9" y="105.5">12</text>
<text x="141.4" y="102.7">PB7(TOSC2)</text>
<text x="141.4" y="104.6">PD5(T1)</text>
<text x="141.4" y="106.4">PD6(AIN0)</text>
<text x="158.7" y="106.4">PB3(MOSI)</text>
<text x="158.7" y="104.6">PB4(MISO)</text>
<text x="159.6" y="102.7">PB5(SCK)</text>
<text x="169.5" y="107.4">16</text>
<text x="169.5" y="105.5">17</text>
<text x="169.5" y="103.6">18</text>
<text x="36.3" y="109.2">9</text>
<text x="36.3" y="111.1">5</text>
<text x="136.9" y="109.2">14</text>
<text x="141.4" y="108.3">PD7(AIN1)</text>
<text x="141.4" y="110.2">PB0(ICP1)</text>
<text x="158.5" y="110.2">PB1(OC1A)</text>
<text x="158.5" y="108.3">PB2(OC1B)</text>
<text x="169.5" y="109.2">15</text>
<text x="273.7" y="149.3">1</text>
<text x="273.7" y="147.4">2</text>
<text x="224.9" y="191.1">Title</text>
<text x="224.9" y="196.7">Size</text>
<text x="234.2" y="196.7">Number</text>
<text x="271.5" y="196.7">Revision</text>
<text x="224.9" y="202.3">Date:</text>
<text x="225.8" y="199.5">A3</text>
<text x="233.3" y="202.3">8/27/2010</text>
<text x="262.2" y="202.3">Sheet</text>
<text x="267.5" y="202.3">of</text>
<text x="224.9" y="204.2">File:</text>
<text x="233.3" y="204.2">C:\agile\..\solarchicken.SchDoc</text>
<text x="262.2" y="204.2">Drawn By:</text>
</g>
<g font-size="1.7" fill="#f00">
<text x="56.3" y="16.1">U1</text>
<text x="43.2" y="26.5">C1</text>
<text x="43.2" y="28.4">10UF 35V</text>
<text x="56.3" y="25.2">LP2950-3V3</text>
<text x="76.7" y="26.5">C2</text>
<text x="76.7" y="28.4">10UF 35V</text>
<text x="87.9" y="26.9">C3</text>
<text x="87.9" y="28.6">220N 50V</text>
<text x="272.4" y="32.9">J4</text>
<text x="272.4" y="40.3">SCREW</text>
<text x="140.1" y="83.1">U2</text>
<text x="140.1" y="112.9">ATMEGA8L-8PU</text>
<text x="272.4" y="144.6">J1</text>
<text x="247.1" y="151.9">R8</text>
<text x="247.1" y="153.8">220R</text>
<text x="272.4" y="152.1">SCREW</text>
<text x="259.4" y="164.9">D4</text>
<text x="259.4" y="166.8">BZX79-3V6</text>
</g>
<g font-size="1.7" fill="#0e0e0e">
<text x="133.4" y="27.1">R1</text>
<text x="133.4" y="29">4K7</text>
<text x="144.6" y="27.1">R2</text>
<text x="144.6" y="29">4K7</text>
<text x="136.2" y="38.3">D3</text>
<text x="136.2" y="40.1">LED</text>
<text x="147.4" y="38.3">D6</text>
<text x="147.4" y="40.1">LED</text>
<text x="247.1" y="40.1">R5</text>
<text x="247.1" y="42">120K</text>
<text x="281.3" y="38.8" transform="rotate(-90 281.3 38.8)">BATTERY</text>
<text x="247.1" y="53.2">R6</text>
<text x="259.6" y="53.2">D1</text>
<text x="237" y="54.8">C4</text>
<text x="237" y="56.5">220N 50V</text>
<text x="247.1" y="55">47K</text>
<text x="259.6" y="55">1N4001</text>
<text x="272.4" y="79.4">J3</text>
<text x="75.6" y="84.6">R11</text>
<text x="75.6" y="86.3">4K7</text>
<text x="240.9" y="86.7">D8</text>
<text x="240.9" y="88.6">1N4001</text>
<text x="260.1" y="86.7">R4</text>
<text x="260.1" y="88.6">47K</text>
<text x="272.4" y="86.9">SCREW</text>
<text x="281.3" y="85.4" transform="rotate(-90 281.3 85.4)">LOAD</text>
<text x="34.6" y="94.1">J6</text>
<text x="51.9" y="90.4">Q7</text>
<text x="51.9" y="92.3">BC558</text>
<text x="57.9" y="91.7">R12</text>
<text x="57.9" y="95.1">4K7</text>
<text x="110.1" y="98">X1</text>
<text x="269.4" y="99.7">R13</text>
<text x="269.4" y="101.6">220K</text>
<text x="57.9" y="102.9">R19</text>
<text x="57.9" y="106.3">4K7</text>
<text x="75.4" y="103.5">Q8</text>
<text x="75.4" y="105.3">BC548</text>
<text x="110.1" y="103.6">32.768KHz</text>
<text x="218.2" y="106.6">R7</text>
<text x="239.4" y="107.2">Q2</text>
<text x="46.7" y="108.8">R22</text>
<text x="46.7" y="110.5">4K7</text>
<text x="55.3" y="108.8">D17</text>
<text x="55.3" y="110.5">1N4148</text>
<text x="218.2" y="110">470R</text>
<text x="229.6" y="112.8">D10</text>
<text x="239.4" y="109.1">BD139</text>
<text x="251.9" y="112.8">D9</text>
<text x="270.5" y="112.8">D7</text>
<text x="34.6" y="115">DB9</text>
<text x="69.3" y="118.4">D18</text>
<text x="229.6" y="114.6">BZX79-5V6</text>
<text x="251.9" y="114.6">BZX79-30V</text>
<text x="270.5" y="114.6">BZX79-2V7</text>
<text x="55.3" y="122.1">C6</text>
<text x="55.3" y="124">10UF 35V</text>
<text x="69.3" y="120.2">1N4148</text>
<text x="231.6" y="137">D2</text>
<text x="231.6" y="138.9">1N4001</text>
<text x="203.3" y="153.2">R3</text>
<text x="230.1" y="153.8">Q1</text>
<text x="230.1" y="155.6">BD139</text>
<text x="281.4" y="150.8" transform="rotate(-90 281.4 150.8)">SOLAR IN</text>
<text x="203.3" y="156.5">470R</text>
<text x="214.7" y="164.9">D5</text>
<text x="214.7" y="166.8">BZX79-5V6</text>
<text x="230.3" y="164.9">R9</text>
<text x="230.3" y="166.8">1R</text>
<text x="247.1" y="164.9">R10</text>
<text x="247.1" y="166.8">47K</text>
</g>
</svg>
